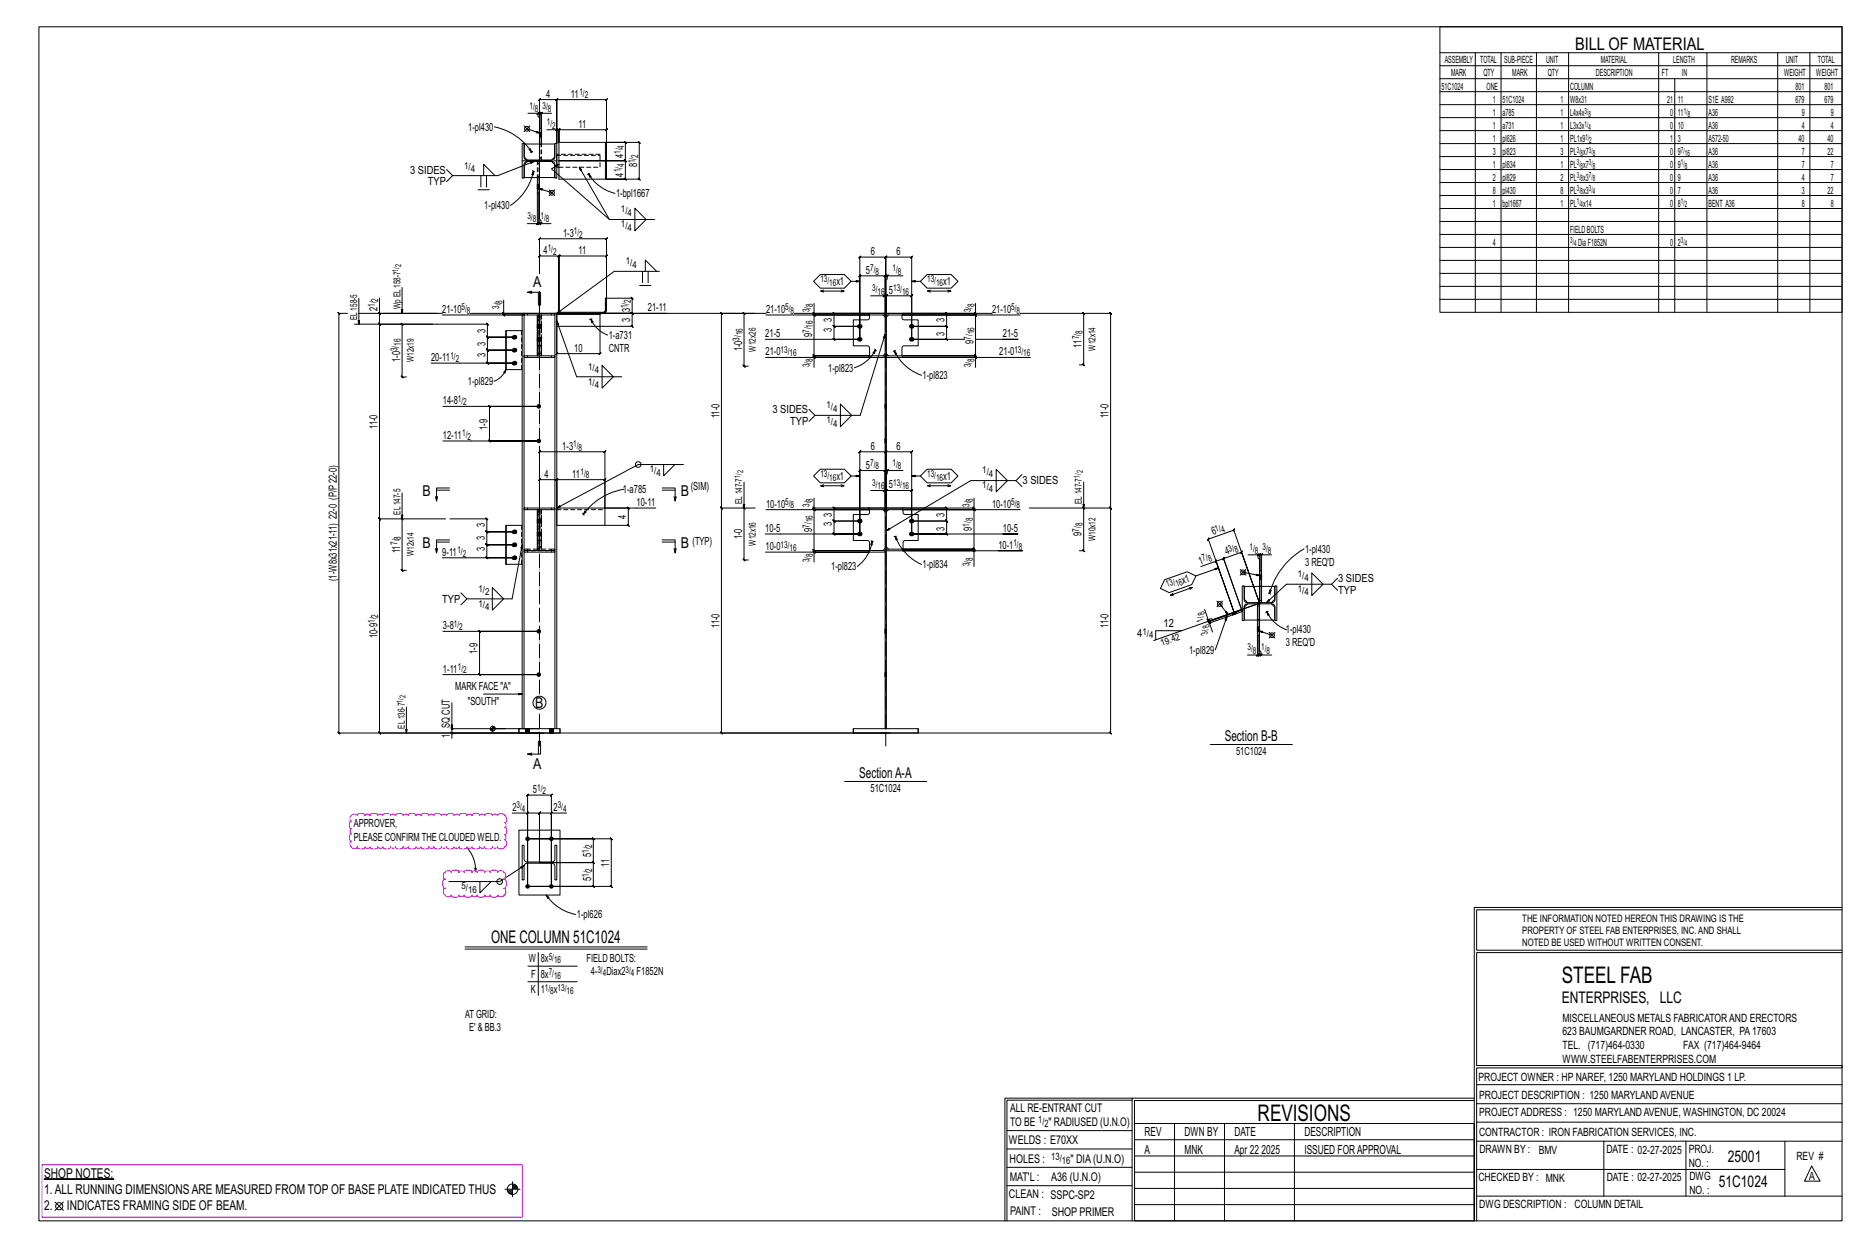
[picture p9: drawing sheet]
<svg xmlns="http://www.w3.org/2000/svg" width="914mm" height="610mm" viewBox="0 0 914 610" stroke-linecap="round" stroke-linejoin="round" font-family="sans-serif">
<g fill="#000" stroke="#000" stroke-width=".49">
<path d="M22 577h34z"/>
<circle cx="421" cy="160" r="1"/>
<circle cx="446" cy="160" r="1"/>
<circle cx="252" cy="178" r="1"/>
<circle cx="252" cy="165" r="1"/>
<circle cx="252" cy="171" r="1"/>
<circle cx="421" cy="166" r="1"/>
<circle cx="446" cy="166" r="1"/>
<circle cx="264" cy="199" r=".9"/>
<circle cx="264" cy="216" r=".9"/>
<circle cx="421" cy="255" r="1"/>
<circle cx="446" cy="255" r="1"/>
<circle cx="252" cy="266" r="1"/>
<circle cx="252" cy="273" r="1"/>
<circle cx="252" cy="260" r="1"/>
<circle cx="421" cy="261" r="1"/>
<circle cx="446" cy="261" r="1"/>
<circle cx="264" cy="309" r=".9"/>
<circle cx="264" cy="330" r=".9"/>
<circle cx="258" cy="410" r=".9"/>
<circle cx="270" cy="410" r=".9"/>
<circle cx="258" cy="434" r=".9"/>
<circle cx="270" cy="434" r=".9"/>
</g>
<g fill="none" stroke="#000" stroke-width=".49">
<path d="M19 13h883v584h-883zM705 13h197v140h-197zM705 26h197M705 32h197M705 39h197M722 26v127M735 26v127M752 26v127M768 26v127M812 26v127M820 39v114M836 26v127"/>
<path d="M870 26v127M886 26v127M258 55h5v2l1 1v49l1 1v1h5M263 56l1-1zM263 55h1v1l1-1h-1v8v-8v1l1-1h-1h1M265 56l1-1zM270 55h-5v8M705 45h197M705 51h197M705 58h197M242 62a29 29 0 0 1 18 12M256 70h1v7l1 1h13l1-1v-7h1v17h-1v-7l-2-1h-13v1v7h-1z"/>
<path d="M257 62l2 2M257 70h14v7l-1 1h-12l-1-1zM258 63l6 2M258 79h12l1 2v6h-14v-6zM259 73h1v1zM259 62l-2 2M260 74v1M261 74h-1M261 79l-17 7h-22l-3-3M264 65h.1M264 67h.1M265 65h.1"/>
<path d="M265 67h.1M265 70v-7h-1v7M268 63h5v7M272 64l1-1zM273 63h1l-1 1 1-1v7v-7l-1 1 1-1h23l-1 1 1-1v7v-21v-1l-1 1h1h-24v-1l-1 1h1v21v-21v-1l-1 1h1h-9l1-1-1 1v30M274 75h-1v7h1M274 79h32h1l-1-1v1v-9h1l-1-1v1h-9h16l-1-1 1 1v18l-1-1 1 1h-16h9h1l-1-1v1v-9h1l-1-1v1zM296 70h1v18h-1zM296 70h-22v18h22M705 64h197M705 70h197M705 77h197"/>
<path d="M222 86l-3 3M234 93h6M235 86v5M237 86v-6l5 6M238 86v5M261 83v1M261 84v2l-1-1zM261 84a26 26 0 0 1-11 17M261 84h1M263 90h.1M263 92h.1M263 95v14h-5"/>
<path d="M264 87v8h-1v-8M264 90h.1M264 92l6 2M264 92h.1M269 93l3 3M272 93l-3 3M274 80l-4 3 28 24M284 82l14 25M288 85l1 1v1zM288 85a21 21 0 0 0 13 10M288 85h.1M289 85h-1"/>
<path d="M705 83h197M705 89h197M705 96h197M263 109v1l1-1zM263 109h1l-1 1 1-1v-14v14l-1 1 1-1h1M264 117l1-1-1 1h33h-1l1-1v1v29v-21l-1 1 1-1h-23l-1 1 1-1v28v-28l-1 1 1-1h-10h1l-1 1v-1v9zM264 110l1-1zM298 107h22M311 102l5 5-5 6zM705 102h197M705 108h197M705 115h197"/>
<path d="M313 140h6M315 133v5M316 133v-6l5 6M317 133v5M323 133h-22l-28 20M398 138l4-4h11l4 4-4 3h-11zM417 138h4M434 135l1-1-1 1zM434 135h-1l1-1-1 1v20M442 135h-8v1v1v10v-2h-8M446 138h5M454 134h12l3 4-3 3h-12l-3-3z"/>
<path d="M705 121h197M705 127h197M705 134h197M170 153h-4h-1l1 1v-1v206l-1-1 1 1h268M174 159h12M176 146v13M176 153h41M185 153l1 1zM186 153v6l-1-1 1 1h53l-1-1 1 1v6l-1-1 1 1h13h-13l-1-1 1 1v6h-1l1 1v-1h13h-13h-1l1 1v-1v7l-1-1 1 1h13h-41M186 146v7h28M196 158l1 1zM197 159v25h-1l1 1v-1h2"/>
<path d="M197 141v12M212 159h-26l-1-1 1 1v95M230 153h145M246 153l1 1zM247 147v6h9M247 153v1h-1l1 1v-1h10h-40M256 153h1v204M256 153v204M257 153h14v1h-14zM260 144l-2-1h7v6M260 142l-2 1M263 154v5"/>
<path d="M263 156h1v13h-1zM264 143v6M264 154v2M264 147v-4v10M271 153h2v204M272 153v204M273 160v13l-1 1 1-1h21l-1 1 1-1v-13M273 157l9 27h22M273 154v6h21M274 153h.1M274 153h22v-1v-6h1v6l-1 1h-22zM274 153h-1v1h21v-1"/>
<path d="M289 156l1 2zM289 156a15 15 0 0 0 8 8M289 156h.1M290 156h-1M294 154v6M296 152h.1M296 146h.1M297 146h12v-1l1 1h-1v7l1 1-1-1h-15h15l1 1-1-1v7v-1l1 1h-1h-15M364 153l1 1zM364 153v26l1 1-1-1h2M370 153h-17l1 1-1-1v96M375 154h50"/>
<path d="M389 153h45M398 153l1 1zM398 148v5h27v1M398 153v1l1 1-1-1h27M403 142h-1M412 142h1l-1 1M413 142h-11l1 1M425 154h-27l1 1-1-1v20l1 1-1-1h27h-27l1 1-1-1v1M425 153h8v1h-8zM426 154l-1 2h-7v13h7l1 1v4M432 154l1 1M433 145h1h-1l1-1v1v10v-10h-1l1-1v1h12l1-1-1 1v21v-40l1-1-1 1h-12v-1l-1 1h1v21v-21v-1l-1 1h1h-13v-1l-1 1h1v40v-31h-1l1-1v1h12l1-1-1 1v20"/>
<path d="M433 153h1v204h-1zM433 144l-1 1zM434 153h8v1h-8zM435 154l-1 1M442 154v2h7v13h-7v1v4M442 154h36h-1l1 1v-1v20h-1l1 1v-1h-36h36h-1l1 1v-1v1M442 154h57M455 142h-1l1 1M464 142h1h-11M465 142l-1 1M477 153l1 1zM478 148v5h-36h44"/>
<path d="M478 153v1h-1l1 1v-1h-36M499 153h45h-1l1 1v-1v96M530 153l1 1zM530 153v25l1 1-3-1M705 140h197M705 146h197M248 162v19M256 162h-8v19h8M257 174h.1M257 175h.1M257 174h14v1h-14zM263 161v4"/>
<path d="M263 167v7M263 169h.1M264 169v5M295 179l5 5-5 6zM375 166h46h-13l1 1-1-1v-6h1l-1-1v1h13h-13h1l-1-1v1v-7l1 1-1-1h55l1 1-1-1v7v-1l1 1h-1h-17h17v-1l1 1h-1v6l1 1-1-1h-17h26M375 175h50h-27v5M398 174l1 1zM425 174h8v1h-8zM425 174v1M428 171h1M429 171l-1 2h-1zM429 171a18 18 0 0 1-11 9"/>
<path d="M429 171v1M433 173l-1 1M433 164l-12 39h-22l-3-3M434 174h8v1h-8zM434 173l1 1M438 172l1 1h-1zM438 172a23 23 0 0 0 13 12M438 172h-1M438 172h.1M477 174l1 1zM478 166h20h-7M504 175h-62h36v5"/>
<path d="M217 199h47h-24l-1-1 1 1v17l-1-1 1 1h24h-47M248 181h.1M248 181l-1 2v-1zM248 181a11 11 0 0 1-6 6M411 198l6 5-6 6zM433 198h.1M433 200h.1M434 198h.1M434 200h.1M399 203l-3 3M433 215h.1M433 217h.1"/>
<path d="M434 215h.1M434 217h.1M214 240h6M220 239h-6v6v-2M305 239a31 31 0 0 0-19 13M324 239h6v6l1-2M324 240h6M325 227v6l5-6M335 227h-23l-39 22M364 236v38v-1l1 1h-1h2M398 233l4-3h11l4 3-4 3h-11zM403 237l-1 1"/>
<path d="M412 237l1 1h-1M413 238h-11h1M417 233h4M426 240h8v2v-21l-1 1 1-1h12v1l1-1h-1v40v-21l1-1-1 1h-12v-1l-1 1h1v10v-10v-1l-1 1h1h-1M433 239l-1 1zM434 230h1l-1 1zM434 230h-1h1l-1 1v-1v20M442 230h-8v2v10v-21l-1 1 1-1h-13l-1 1 1-1v40v-31l-1 1 1-1h12v1l1-1h-1v20M446 233h5M454 230h12l3 3-3 3h-12l-3-3zM455 237l-1 1h1M464 237l1 1h-11"/>
<path d="M465 238h-1M488 230l5 5-5 6zM497 235l3 3M500 232l-3 3h-22l-41 25M530 236v33l1 1-3-1M185 253l1 1zM196 253l1 1zM197 241v38h-1l1 1v-1h2M213 243l1 2M218 254h-32l-1-1 1 1v105l-1-1 1 1h80M220 254h18v-1l1 1h-1v6l1 1-1-1h14h-14l1 1-1-1v7v-1l1 1h-1h14h-14v-1l1 1h-1v6v-1l1 1h-1h14h-36M248 257v19"/>
<path d="M256 257h-8v19h8M257 249h.1M257 249h14h-14zM263 256v4M263 249v5M263 252h1v12h-1zM264 249v3M273 249h23v8h-23zM273 249v-14v-1l-1 1h1h-9l1-1-1 1v14v-28v1l1-1h-1h32v1l1-1h-1v28M273 249v-14h-1l1-1v1h23l1-1-1 1v14M285 251l1 1M286 252h.1"/>
<path d="M286 250h1l-1 2zM296 249h12l-1-1 1 1v8h-1l1 1v-1h-12M296 249h25M330 243v2M353 248l1 1zM364 248l1 1zM370 249h-17v-1l1 1h-1v110v-1l1 1h-1h83M375 249h50M398 248l1 1zM398 244v5h27M398 249l1 1-1-1h27M425 249h8h-8z"/>
<path d="M425 249h-27l1 1-1-1v20l1 1-1-1h27h-27l1 1-1-1v1M426 249l-1 3h-7v12l7 1h1v4M432 249l1 1M434 249h8h-8zM435 249l-1 1M442 249h35h-1l1 1v-1v20l-1-1 1 1h-35h35l-1-1 1 1M442 249h57M442 249l1 3h6v12l-6 1h-1v4M476 248l1 1zM477 244v5h-35M477 249h-1l1 1v-1h-35M504 249h40l-1-1 1 1v110l-1-1 1 1h-113"/>
<path d="M530 248l1 1zM543 248l1 1zM213 268l1 2M214 265h6M220 264h-6v6v-2M256 267l-5 26h-22l-3-3M257 269h.1M257 270h.1M257 269h14v1h-14zM263 262v7M263 264h.1M264 264v5"/>
<path d="M324 264h6v6l1-2M324 265h6M330 268v2M375 261h46h-13l1 1-1-1v-6h1l-1-1v1h13h-13h1l-1-1v1v-6h1l-1-1v1h55v-1l1 1h-1v6v-1l1 1h-1h-17h17v-1l1 1h-1v6l1 1-1-1h-17h52h-7M375 270h50h-27v5M398 270l1 1zM425 269h8v1h-8zM425 269v1M426 265h1M427 265v2l-1-1zM427 265a19 19 0 0 1-7 12M427 265h.1"/>
<path d="M433 268l-1 1M434 268l1 1M434 269h8h-8zM438 262l1 2zM438 262a25 25 0 0 0 13 14M438 262h.1M439 262h-1M476 269l1 1zM489 269h11h-58h35v8M595 275l4-2v1v-1l9 26-9-26v1v-1l9-3-1 1 1-1 9 25-13-36v1v-1l-13 5 1-1-1 1 13 36-9-25-7 2M596 274l-1 1zM596 278l-11 4"/>
<path d="M607 279l3 2M610 279l-3 2M611 271h5v2l1 1v44v1v1h6M616 271h1l-1 1 1-1v8v-8l-1 1 1-1h1M616 271l-1 1zM617 279h1v16h-1zM618 271l-1 1zM622 271h-4v8M638 269a36 36 0 0 0-17 21M229 293l-3 3M241 287l6 6-6 6zM570 284l11-4 4 2-2 4-11 4-4-2z"/>
<path d="M574 290l-1 1M582 287h2l-1 1M584 287l-11 4h1M590 298l1 5h2h1l23-8-52 18M596 294l2 3M597 295l4 6M598 294l-2 3M605 299h.1M608 298l-16 6h-1h1l-1-1M608 287h1v7l1 1h13l1-2v-6h1v17h-1v-8l-1-1-13 1-1 1v7h-1zM608 280l9 2M611 295l-2 2v6h7"/>
<path d="M616 295v16zM617 281h.1M617 283h.1M617 287h-8v6l2 2M618 281h.1M618 283h.1M618 287h6v6l-2 2M620 299l1 2zM620 299a17 17 0 0 0 10 9M620 299h.1M621 299h-1M621 290h.1"/>
<path d="M621 290l1 1M622 289l-1 1zM622 295l2 2v6h-8M642 280l6 6-6 5zM652 286l3 3M655 283l-3 3h-22l-10 9M217 309h47h-29l-1-1 1 1v21h-1l1 1v-1h29h-47M433 308h.1M433 310h.1M434 308h.1M434 310h.1M578 309h-12v4"/>
<path d="M591 303h1zM591 305h2zM600 301l8-3v1l-8 3zM600 301l-8 3h-1h1v1M600 302l-8 3 2 4M601 302l-6 16M603 300h.1M603 301h.1M605 300h.1M616 307h.1M616 309h.1M616 311v9h-5"/>
<path d="M616 309l7 2M621 309l3 3M624 309l-3 3M237 340h19M433 329h.1M433 331h.1M434 329h.1M434 331h.1M615 321l1-1zM616 320v1l1-1h-1v-9v9v1l1-1h-1h1M617 320h1l-1 1zM199 346v13"/>
<path d="M221 358l1 1zM221 344v13M240 357h8M240 357h1M241 358h.1M241 355v3M241 356h1M241 355h1M254 359h.1M254 357h.1M254 357h20v2h-20zM257 357h.1"/>
<path d="M257 359h.1M259 357h.1M259 359h.1M264 359h-43v2M264 357h-43v-1l1 1h-1v2M269 357h.1M269 359h.1M271 357h.1M271 359h.1M418 357h31v2h-31zM418 357v2M260 368l-2 1"/>
<path d="M264 363v6M265 363v6h-7h2M592 364h41M251 398h7v36v-45v1l1-1h-1h12l-1 1 1-1v45v-36h7M258 398h6l1-1-1 1v24v-24l1-1-1 1h6M259 397l-1 1zM270 398v-1l-1 1zM413 382h41M229 415a16 16 0 0 1 4 12M254 406h20v32h-20zM256 414h1v7l1 1h13l1-2v-6h1v16h-1v-7l-2-1h-13v2v6h-1zM258 410h41l1 1-1-1v24v-1l1 1h-1h-41h32h1l-1-1v1v-12l1 1-1-1h-26h26l1 1-1-1v-12l1 1-1-1z"/>
<path d="M232 425h1v2zM235 431v6l5-6M257 424l-12 7h-25M267 438l2 1-1 1zM267 438a23 23 0 0 0 15 9M722 444v153M722 444h180M902 445h-179v20h179M228 463h89M228 464h89M258 473h25M263 466v21"/>
<path d="M902 466h-179v55h179v1h-179v75M258 480h25M554 537h-62v60M554 538h-61v59M722 537h-168v60M722 538h-167v13M723 540h179M723 531h179M493 553h61M555 550h167v47h-167zM555 558h167M575 550v47"/>
<path d="M599 550v47M634 550v47M723 558h179M723 549h179M785 558v27M825 558v27M874 558v27M251 578v8M251 580h1M493 562h61M493 571h61M555 573h167"/>
<path d="M555 566h167M723 572h151M887 570l4 8h-8zM27 588l4 4M31 588l-4 4M247 582h8M248 582h3M248 583h3M249 583h2M249 584h2M251 581h2M251 580h2"/>
<path d="M493 580h61M555 589h167M555 581h167M723 585h179"/>
<circle cx="258" cy="63" r="1.2"/>
<circle cx="270" cy="94" r="1.2"/>
<circle cx="312" cy="227" r="1.4"/>
<circle cx="597" cy="295" r="1.2"/>
<circle cx="608" cy="280" r="1.2"/>
<circle cx="623" cy="311" r="1.2"/>
<circle cx="241" cy="357" r="1.2"/>
<circle cx="264" cy="344" r="3"/>
<circle cx="245" cy="431" r="1.4"/>
<circle cx="29" cy="590" r="1.8"/>
<circle cx="251" cy="582" r="2.6"/>
</g>
<path d="M172 399l2-1 1 1a2.1 2.1 0 0 1 4 0 1.4 1.4 0 0 1 2 0 2.1 2.1 0 0 1 4 0 1.4 1.4 0 0 1 2 0 2.1 2.1 0 0 1 4 0 1.5 1.5 0 0 1 3 0 2.1 2.1 0 0 1 3 0 1.5 1.5 0 0 1 3 0 2.1 2.1 0 0 1 4 0 1.4 1.4 0 0 1 2 0 2.1 2.1 0 0 1 4 0 1.4 1.4 0 0 1 2 0 2.1 2.1 0 0 1 4 0 1.5 1.5 0 0 1 3 0 2.1 2.1 0 0 1 3 0 1.5 1.5 0 0 1 3 0 2.1 2.1 0 0 1 4 0 1.4 1.4 0 0 1 2 0 2.1 2.1 0 0 1 4 0 1.4 1.4 0 0 1 2 0 2.1 2.1 0 0 1 4 0 1.5 1.5 0 0 1 3 0 2.2 2.2 0 0 1 3 0l1 2v1h-1l1 2-1 1h1v2v1h-1l1 1-1 2a2.4 2.4 0 0 1 0 4h-2h-1v-1l-2 1-1-1v1h-2h-1l-1-1-1 1-1-1v1h-2h-2v-1l-1 1-1-1-1 1h-1h-2v-1l-1 1-2-1v1h-2h-1v-1l-2 1-1-1v1h-2h-1l-1-1-1 1-1-1v1h-2h-2v-1l-1 1-1-1-1 1h-1h-2v-1l-1 1-2-1v1h-1h-2v-1l-2 1-1-1v1h-2h-1l-1-1-1 1-1-1v1h-2h-2v-1l-1 1-1-1-1 1h-1h-2a2.1 2.1 0 0 1-3-1 2.1 2.1 0 0 1 0-2 2.1 2.1 0 0 1 0-4 1.5 1.5 0 0 1 0-3 2.1 2.1 0 0 1 0-3 2 2 0 0 1 0-3zM217 427a2.1 2.1 0 0 1 4 0 2.1 2.1 0 0 1 4 0 1.4 1.4 0 0 1 2 0 2.1 2.1 0 0 1 4 0 1.5 1.5 0 0 1 3 0 2.1 2.1 0 0 1 3 0 1.5 1.5 0 0 1 3 0 2.1 2.1 0 0 1 4 0 2.2 2.2 0 0 1 3 0 2.2 2.2 0 0 1 0 3 2.5 2.5 0 0 1 0 5 2.2 2.2 0 0 1 0 3 2.2 2.2 0 0 1-3 0 2.1 2.1 0 0 1-4 0 1.5 1.5 0 0 1-3 0 2.1 2.1 0 0 1-3 0 1.5 1.5 0 0 1-3 0 2.1 2.1 0 0 1-4 0 1.4 1.4 0 0 1-2 0 2.1 2.1 0 0 1-4 0 2.2 2.2 0 0 1-3 0 2.2 2.2 0 0 1 0-3 2.5 2.5 0 0 1 0-5l-1-1zM21 570h235v26h-235z" fill="none" stroke="#f0f" stroke-width=".5"/>
<g fill="none" stroke="#000" stroke-width=".49" stroke-dasharray="2 1.4">
<path d="M263 79v1M264 66h1l-1-1M264 67h.1M264 67h1M264 71h1v6h-1zM264 70v1M264 77v1M265 65h-1M265 71v-1M265 78v-1M265 65h.1M265 66l-1-1"/>
<path d="M265 66h-1M265 67h-1M265 67h.1M273 76h21M294 75h-20M263 91h1M263 90h.1M263 92h1M263 92h.1M263 80h1v7h-1zM263 87h.1M264 80v-1"/>
<path d="M264 87h.1M264 90h-1M264 90h.1M264 92l-1-1 1 1M274 82h20v-7M257 154h.1M257 154v-1M257 153h.1M258 154v-1M263 159h1M263 160h1zM263 160h1"/>
<path d="M263 159v2M263 156h.1M264 155v19M264 154v1h-1M264 156h.1M264 160h-1M264 159h1M264 160h1zM264 160h1M264 154v20M264 154v1M264 155h1v-1"/>
<path d="M265 154v2M265 160h-1M270 153v1M271 153v1M271 153h.1M273 153h.1M274 153h.1M294 153v1M296 153v-1v-6M297 146v6l-1 1M433 154v-1M434 153v1"/>
<path d="M442 154v-1M252 166a.9 .9 0 0 1-1-1 .9 .9 0 0 1 1-1M252 172a.9 .9 0 0 1-1-1 .9 .9 0 0 1 1-1M252 179a.9 .9 0 0 1-1-1 .9 .9 0 0 1 1-1M252 164a.9 .9 0 0 1 1 1 .9 .9 0 0 1-1 1M252 170a.9 .9 0 0 1 1 1 .9 .9 0 0 1-1 1M252 177a.9 .9 0 0 1 1 1 .9 .9 0 0 1-1 1M255 162v19M257 175h.1M257 175v-1M257 174h.1M258 175v-1"/>
<path d="M263 165h1M263 166h1zM263 166h1M263 165v2M264 173h-1M264 169h.1M264 167h-1M264 166h-1M264 165h1M264 166h1zM264 166h1M264 169h1"/>
<path d="M265 169v-13h-1M265 169v5M265 174v-1h-1M265 173v-18M265 167h-1M265 166h-1M270 174v1M271 174v1M433 175v-1M434 174v1M442 175v-1M433 198l1 1z"/>
<path d="M433 198h1M433 198h.1M433 200h.1M433 199l1 1M433 199h1M433 200h1M434 198h-1M434 198h.1M434 199h.1M433 215l1 1zM433 215h1M433 215h.1"/>
<path d="M433 217h.1M433 216l1 1M433 216h1M433 217h1M434 215h-1M434 215h.1M434 216h.1M252 259a.9 .9 0 0 1 1 1 .9 .9 0 0 1-1 1M255 257v19M257 249h.1M258 249h.1M263 254h1"/>
<path d="M263 255h1zM263 255h1M263 254v2M263 252h.1M264 250v19M264 249v1h-1M264 252h.1M264 256h-1M264 255h-1M264 254h1M264 255h1zM264 255h1"/>
<path d="M264 249v20M264 249v1M264 250h1v-1M265 249v3M265 256h-1M265 255h-1M270 249h.1M271 249h.1M273 249h23M442 249h.1M252 261a.9 .9 0 0 1-1-1 .9 .9 0 0 1 1-1M252 267a.9 .9 0 0 1-1 0 .9 .9 0 0 1 1-1"/>
<path d="M252 274a.9 .9 0 0 1-1-1 .9 .9 0 0 1 1-1M252 266a.9 .9 0 0 1 1 1 .9 .9 0 0 1-1 0M252 272a.9 .9 0 0 1 1 1 .9 .9 0 0 1-1 1M257 269h.1M257 270v-1M257 269h14M258 269h-1M258 270v-1M263 260h1M263 261l1 1zM263 261h1M263 260v2"/>
<path d="M263 269h-5M264 268h-1M264 269h-1M264 264h.1M264 262h-1M264 260h1M264 261l1 1zM264 261h1M264 264h1M265 264v-12h-1M265 264v5M265 269v-1h-1"/>
<path d="M265 268v-18M265 262h-1M270 269h-6M270 269v1M271 269h.1M271 269h-1M271 269v1M442 269h.1M603 300v1M604 300l-1 1M604 300v1M604 300h1"/>
<path d="M605 300h.1M605 299v1M605 299h.1M616 296h.1M617 282l1 1-1-1M617 283h.1M617 283h1M618 281h-1M618 287h-1M618 294h-1M618 281h.1M618 282l-1-1"/>
<path d="M618 282h-1M618 283h-1M618 283h.1M433 309h1zM433 309h1M433 308h1M433 308h.1M433 310h.1M433 309l1 1M433 310h1M434 308h-1M434 308h.1"/>
<path d="M434 309h.1M603 300h.1M604 301v-1v1M605 300v-1M616 307h.1M616 308h.1M616 308v1M616 309h.1M616 303h.1M433 330h1zM433 330h1M433 329h1"/>
<path d="M433 329h.1M433 331h.1M433 331h1M433 330l1 1M434 329h-1M434 329h.1M434 330h.1M254 359v-2M257 357v2M257 357h.1M258 357l-1 2M258 357l1 2z"/>
<path d="M258 357v2M258 359h.1M259 357v2M259 357h.1M259 359h.1M259 359v-2M269 357v2M269 357h.1M270 357l-1 2M270 357v2zM270 359h.1M270 357v2"/>
<path d="M271 357v2M271 357h.1M271 359h.1M271 359v-2M274 357v2M449 359v-2"/>
</g>
<path d="M264 339v-192M264 365v-17M434 365v-218" fill="none" stroke="#000" stroke-width=".49" stroke-dasharray="6.8 1 0 1"/>
<path d="M256 79h18" fill="none" stroke="#000" stroke-width=".49" stroke-dasharray="5.8 1 1 1"/>
<g font-size="11.2">
<text x="764" y="481">STEEL FAB</text>
<text x="616" y="548">REVISIONS</text>
</g>
<g font-size="8.6">
<text x="771" y="24">BILL OF MATERIAL</text>
<text x="240" y="461">ONE COLUMN 51C1024</text>
</g>
<g font-size="7.9">
<text x="765" y="491">ENTERPRISES, LLC</text>
<text x="846" y="569">25001</text>
<text x="841" y="581">51C1024</text>
</g>
<g font-size="7.3">
<text x="261" y="141">A</text>
<text x="207" y="243">B</text>
<text x="333" y="243">B</text>
<text x="207" y="268">B</text>
<text x="333" y="268">B</text>
<text x="262" y="346">B</text>
<text x="600" y="362">Section B-B</text>
<text x="261" y="376">A</text>
<text x="421" y="381">SectionA-A</text>
</g>
<g font-size="6.6">
<text x="22" y="576">SHOP NOTES:</text>
<text x="22" y="584">1.ALL RUNNING DIMENSIONSARE MEASURED FROM TOP OF BASE PLATE INDICATED THUS</text>
<text x="22" y="592">2.</text>
<text x="33" y="592">INDICATES FRAMING SIDE OF BEAM.</text>
</g>
<g font-size="6.1">
<text x="560" y="556">REV</text>
<text x="580" y="556">DWN BY</text>
<text x="604" y="556">DATE</text>
<text x="639" y="556">DESCRIPTION</text>
<text x="560" y="564">A</text>
<text x="580" y="564">MNK</text>
<text x="604" y="564">Apr 22</text>
<text x="618" y="564">2025</text>
<text x="639" y="564">ISSUED FORAPPROVAL</text>
</g>
<g font-size="5.9">
<text x="494" y="560">WELDS : E70XX</text>
<text x="494" y="569">HOLES :</text>
<text x="524" y="569">&quot; DIA(U.N.O)</text>
<text x="494" y="578">MAT'L :</text>
<text x="515" y="578">A36 (U.N.O)</text>
<text x="494" y="586">CLEAN : SSPC-SP2</text>
<text x="495" y="595">PAINT :</text>
<text x="515" y="595">SHOP PRIMER</text>
</g>
<g font-size="5.8">
<text x="494" y="544">ALL RE-ENTRANT CUT</text>
<text x="494" y="551">TO BE</text>
<text x="513" y="551">&quot; RADIUSED (U.N.O)</text>
</g>
<g font-size="5.6">
<text x="765" y="500">MISCELLANEOUS METALS FABRICATORAND ERECTORS</text>
<text x="765" y="507">623 BAUMGARDNER ROAD, LANCASTER, PA17603</text>
<text x="765" y="513">TEL. (717)464-0330</text>
<text x="824" y="513">FAX (717)464-9464</text>
<text x="765" y="520">WWW.STEELFABENTERPRISES.COM</text>
<text x="724" y="529">PROJECT OWNER : HP NAREF, 1250 MARYLAND HOLDINGS 1 LP.</text>
<text x="724" y="538">PROJECT DESCRIPTION : 1250 MARYLANDAVENUE</text>
<text x="724" y="546">PROJECTADDRESS : 1250 MARYLANDAVENUE, WASHINGTON, DC 20024</text>
<text x="724" y="556">CONTRACTOR : IRON FABRICATION SERVICES, INC.</text>
<text x="724" y="564">DRAWN BY :</text>
<text x="753" y="564">BMV</text>
<text x="786" y="564">DATE : 02-27-2025</text>
<text x="827" y="564">PROJ.</text>
<text x="879" y="568">REV #</text>
<text x="827" y="571">NO. :</text>
<text x="724" y="578">CHECKED BY : MNK</text>
<text x="787" y="578">DATE : 02-27-2025</text>
<text x="827" y="578">DWG</text>
<text x="886" y="578">A</text>
<text x="827" y="584">NO. :</text>
<text x="724" y="591">DWG DESCRIPTION : COLUMN DETAIL</text>
</g>
<g font-size="5.5">
<text x="267" y="48">4</text>
<text x="280" y="48">11</text>
<text x="229" y="64">1-pl430</text>
<text x="283" y="62">11</text>
<text x="305" y="77" transform="rotate(-90 305 77)">4</text>
<text x="312" y="82" transform="rotate(-90 312 82)">8</text>
<text x="201" y="85">3 SIDES</text>
<text x="305" y="86" transform="rotate(-90 305 86)">4</text>
<text x="209" y="90">TYP</text>
<text x="302" y="97">1-bpl1667</text>
<text x="237" y="102">1-pl430</text>
<text x="276" y="116">1-3</text>
<text x="266" y="124">4</text>
<text x="283" y="124">11</text>
<text x="426" y="125">6</text>
<text x="439" y="125">6</text>
<text x="424" y="134">5</text>
<text x="409" y="139">x1</text>
<text x="435" y="144">5</text>
<text x="462" y="139">x1</text>
<text x="185" y="152" transform="rotate(-90 185 152)">2</text>
<text x="217" y="153">21-10</text>
<text x="308" y="153" transform="rotate(-90 308 153)">3</text>
<text x="317" y="152">21-11</text>
<text x="375" y="153">21-10</text>
<text x="486" y="153">21-10</text>
<text x="308" y="158" transform="rotate(-90 308 158)">3</text>
<text x="407" y="158" transform="rotate(-90 407 158)">3</text>
<text x="462" y="158" transform="rotate(-90 462 158)">3</text>
<text x="238" y="163" transform="rotate(-90 238 163)">3</text>
<text x="298" y="166">1-a731</text>
<text x="375" y="165">21-5</text>
<text x="397" y="165" transform="rotate(-90 397 165)">9</text>
<text x="407" y="162" transform="rotate(-90 407 162)">3</text>
<text x="462" y="164" transform="rotate(-90 462 164)">3</text>
<text x="491" y="165">21-5</text>
<text x="238" y="169" transform="rotate(-90 238 169)">3</text>
<text x="281" y="172">10</text>
<text x="298" y="172">CNTR</text>
<text x="363" y="172" transform="rotate(-90 363 172)">1-0</text>
<text x="375" y="174">21-0</text>
<text x="477" y="168" transform="rotate(-90 477 168)">9</text>
<text x="489" y="174">21-0</text>
<text x="529" y="170" transform="rotate(-90 529 170)">11</text>
<text x="196" y="177" transform="rotate(-90 196 177)">1-0</text>
<text x="211" y="177">20-11</text>
<text x="238" y="175" transform="rotate(-90 238 175)">3</text>
<text x="405" y="182">1-pl823</text>
<text x="452" y="186">1-pl823</text>
<text x="229" y="188">1-pl829</text>
<text x="217" y="198">14-8</text>
<text x="378" y="202">3 SIDES</text>
<text x="185" y="210" transform="rotate(-90 185 210)">11-0</text>
<text x="352" y="205" transform="rotate(-90 352 205)">11-0</text>
<text x="387" y="208">TYP</text>
<text x="543" y="205" transform="rotate(-90 543 205)">11-0</text>
<text x="217" y="215">12-11</text>
<text x="239" y="210" transform="rotate(-90 239 210)">1-9</text>
<text x="275" y="220">1-3</text>
<text x="426" y="220">6</text>
<text x="439" y="220">6</text>
<text x="267" y="234">4</text>
<text x="280" y="234">11</text>
<text x="424" y="229">5</text>
<text x="338" y="240">(SIM)</text>
<text x="409" y="235">x1</text>
<text x="435" y="239">5</text>
<text x="462" y="235">x1</text>
<text x="501" y="237">3 SIDES</text>
<text x="305" y="241">1-a785</text>
<text x="312" y="248">10-11</text>
<text x="375" y="248">10-10</text>
<text x="486" y="248">10-10</text>
<text x="307" y="254" transform="rotate(-90 307 254)">4</text>
<text x="407" y="258" transform="rotate(-90 407 258)">3</text>
<text x="407" y="253" transform="rotate(-90 407 253)">3</text>
<text x="462" y="253" transform="rotate(-90 462 253)">3</text>
<text x="237" y="258" transform="rotate(-90 237 258)">3</text>
<text x="363" y="264" transform="rotate(-90 363 264)">1-0</text>
<text x="375" y="260">10-5</text>
<text x="397" y="260" transform="rotate(-90 397 260)">9</text>
<text x="462" y="260" transform="rotate(-90 462 260)">3</text>
<text x="476" y="260" transform="rotate(-90 476 260)">9</text>
<text x="491" y="260">10-5</text>
<text x="529" y="262" transform="rotate(-90 529 262)">9</text>
<text x="594" y="262" transform="rotate(-19 594 262)">6</text>
<text x="237" y="270" transform="rotate(-90 237 270)">3</text>
<text x="237" y="264" transform="rotate(-90 237 264)">3</text>
<text x="339" y="266">(TYP)</text>
<text x="375" y="269">10-0</text>
<text x="489" y="268">10-1</text>
<text x="196" y="271" transform="rotate(-90 196 271)">11</text>
<text x="216" y="272">9-11</text>
<text x="600" y="272" transform="rotate(-19 600 272)">4</text>
<text x="639" y="270">1-pl430</text>
<text x="407" y="279">1-pl823</text>
<text x="452" y="278">1-pl834</text>
<text x="588" y="276" transform="rotate(-19 588 276)">1</text>
<text x="639" y="277">3 REQ'D</text>
<text x="165" y="284" transform="rotate(-90 165 284)">(1-W8x31x21-11) 22-0 (P/P22-0)</text>
<text x="579" y="286" transform="rotate(-19 579 286)">x1</text>
<text x="655" y="285">3 SIDES</text>
<text x="655" y="290">TYP</text>
<text x="216" y="295">TYP</text>
<text x="217" y="308">3-8</text>
<text x="352" y="307" transform="rotate(-90 352 307)">11-0</text>
<text x="543" y="307" transform="rotate(-90 543 307)">11-0</text>
<text x="557" y="312">4</text>
<text x="570" y="307">12</text>
<text x="629" y="310">1-pl430</text>
<text x="185" y="312" transform="rotate(-90 185 312)">10-9</text>
<text x="629" y="316">3 REQ'D</text>
<text x="234" y="320" transform="rotate(-90 234 320)">1-9</text>
<text x="582" y="320">1-pl829</text>
<text x="217" y="329">1-11</text>
<text x="223" y="338">MARK FACE &quot;A&quot;</text>
<text x="229" y="345">&quot;SOUTH&quot;</text>
<text x="220" y="356" transform="rotate(-90 220 356)">SQ CUT</text>
<text x="220" y="361" transform="rotate(-90 220 361)">1</text>
<text x="605" y="369">51C1024</text>
<text x="261" y="388">5</text>
<text x="426" y="387">51C1024</text>
<text x="251" y="397">2</text>
<text x="271" y="397">2</text>
<text x="173" y="405">APPROVER,</text>
<text x="173" y="411">PLEASE CONFIRMTHE CLOUDED WELD.</text>
<text x="289" y="419" transform="rotate(-90 289 419)">5</text>
<text x="298" y="424" transform="rotate(-90 298 424)">11</text>
<text x="289" y="431" transform="rotate(-90 289 431)">5</text>
<text x="282" y="449">1-pl626</text>
<text x="259" y="471">W</text>
<text x="265" y="471">8x</text>
<text x="287" y="471">FIELD BOLTS:</text>
<text x="260" y="478">F</text>
<text x="265" y="478">8x</text>
<text x="289" y="477">4-</text>
<text x="297" y="477">Diax2</text>
<text x="312" y="477">F1852N</text>
<text x="260" y="486">K</text>
<text x="265" y="486">1</text>
<text x="271" y="486">x</text>
<text x="228" y="498">AT GRID:</text>
<text x="230" y="505">E' &amp; BB.3</text>
</g>
<g font-size="5">
<text x="745" y="451">THE INFORMATION NOTED HEREON THIS DRAWING IS THE</text>
<text x="745" y="457">PROPERTY OF STEEL FAB ENTERPRISES, INC.AND SHALL</text>
<text x="745" y="463">NOTED BE USED WITHOUT WRITTEN CONSENT.</text>
<text x="508" y="550">1/</text>
<text x="511" y="551">2</text>
<text x="515" y="568">13/</text>
<text x="520" y="570">16</text>
</g>
<g font-size="4.9">
<text x="707" y="31">ASSEMBLY</text>
<text x="725" y="31">TOTAL</text>
<text x="736" y="31">SUB-PIECE</text>
<text x="757" y="31">UNIT</text>
<text x="784" y="31">MATERIAL</text>
<text x="819" y="31">LENGTH</text>
<text x="847" y="31">REMARKS</text>
<text x="874" y="31">UNIT</text>
<text x="890" y="31">TOTAL</text>
<text x="710" y="37">MARK</text>
<text x="726" y="37">QTY</text>
<text x="740" y="37">MARK</text>
<text x="758" y="37">QTY</text>
<text x="781" y="37">DESCRIPTION</text>
<text x="814" y="37">FT</text>
<text x="823" y="37">IN</text>
<text x="873" y="37">WEIGHT</text>
<text x="889" y="37">WEIGHT</text>
<text x="706" y="44">51C1024</text>
<text x="728" y="44">ONE</text>
<text x="769" y="44">COLUMN</text>
<text x="879" y="44">801</text>
<text x="893" y="44">801</text>
<text x="731" y="50">1</text>
<text x="736" y="50">51C1024</text>
<text x="764" y="50">1</text>
<text x="769" y="50">W8x31</text>
<text x="816" y="50">21</text>
<text x="821" y="50">11</text>
<text x="836" y="50">S1E A992</text>
<text x="879" y="50">679</text>
<text x="893" y="50">679</text>
<text x="731" y="57">1</text>
<text x="736" y="57">a785</text>
<text x="764" y="57">1</text>
<text x="769" y="57">L4x4x</text>
<text x="818" y="57">0</text>
<text x="821" y="57">11</text>
<text x="836" y="57">A36</text>
<text x="882" y="57">9</text>
<text x="896" y="57">9</text>
<text x="731" y="63">1</text>
<text x="736" y="63">a731</text>
<text x="764" y="63">1</text>
<text x="769" y="63">L3x3x</text>
<text x="818" y="63">0</text>
<text x="821" y="63">10</text>
<text x="836" y="63">A36</text>
<text x="882" y="63">4</text>
<text x="896" y="63">4</text>
<text x="731" y="69">1</text>
<text x="736" y="69">pl626</text>
<text x="764" y="69">1</text>
<text x="769" y="69">PL1x9</text>
<text x="818" y="69">1</text>
<text x="821" y="69">3</text>
<text x="836" y="69">A572-50</text>
<text x="880" y="69">40</text>
<text x="895" y="69">40</text>
<text x="731" y="76">3</text>
<text x="736" y="76">pl823</text>
<text x="764" y="76">3</text>
<text x="769" y="76">PL x7</text>
<text x="818" y="76">0</text>
<text x="821" y="76">9</text>
<text x="836" y="76">A36</text>
<text x="882" y="76">7</text>
<text x="895" y="76">22</text>
<text x="731" y="82">1</text>
<text x="736" y="82">pl834</text>
<text x="764" y="82">1</text>
<text x="769" y="82">PL x7</text>
<text x="818" y="82">0</text>
<text x="821" y="82">9</text>
<text x="836" y="82">A36</text>
<text x="882" y="82">7</text>
<text x="896" y="82">7</text>
<text x="731" y="88">2</text>
<text x="736" y="88">pl829</text>
<text x="764" y="88">2</text>
<text x="769" y="88">PL x3</text>
<text x="818" y="88">0</text>
<text x="821" y="88">9</text>
<text x="836" y="88">A36</text>
<text x="882" y="88">4</text>
<text x="896" y="88">7</text>
<text x="731" y="95">8</text>
<text x="736" y="95">pl430</text>
<text x="764" y="95">8</text>
<text x="769" y="95">PL x3</text>
<text x="818" y="95">0</text>
<text x="821" y="95">7</text>
<text x="836" y="95">A36</text>
<text x="882" y="95">3</text>
<text x="895" y="95">22</text>
<text x="731" y="101">1</text>
<text x="736" y="101">bpl1667</text>
<text x="764" y="101">1</text>
<text x="769" y="101">PL x14</text>
<text x="818" y="101">0</text>
<text x="821" y="101">8</text>
<text x="836" y="101">BENT A36</text>
<text x="882" y="101">8</text>
<text x="896" y="101">8</text>
<text x="769" y="114">FIELDBOLTS</text>
<text x="731" y="120">4</text>
<text x="772" y="120">DiaF1852N</text>
<text x="818" y="120">0</text>
<text x="821" y="120">2</text>
</g>
<g font-size="4.7">
<text x="284" y="47">1/</text>
<text x="259" y="53">1/</text>
<text x="266" y="53">3/</text>
<text x="286" y="48">2</text>
<text x="262" y="55">8</text>
<text x="268" y="55">8</text>
<text x="268" y="61">1/</text>
<text x="270" y="63">2</text>
<text x="304" y="75" transform="rotate(-90 304 75)">1/</text>
<text x="306" y="73" transform="rotate(-90 306 73)">4</text>
<text x="312" y="77" transform="rotate(-90 312 77)">2</text>
<text x="227" y="82">1/</text>
<text x="306" y="82" transform="rotate(-90 306 82)">4</text>
<text x="311" y="80" transform="rotate(-90 311 80)">1/</text>
<text x="230" y="84">4</text>
<text x="304" y="84" transform="rotate(-90 304 84)">1/</text>
<text x="258" y="107">3/</text>
<text x="265" y="107">1/</text>
<text x="304" y="104">1/</text>
<text x="307" y="106">4</text>
<text x="261" y="109">8</text>
<text x="267" y="109">8</text>
<text x="304" y="111">1/</text>
<text x="307" y="113">4</text>
<text x="281" y="115">1/</text>
<text x="284" y="116">2</text>
<text x="268" y="123">1/</text>
<text x="271" y="125">2</text>
<text x="306" y="129">1/</text>
<text x="310" y="131">4</text>
<text x="426" y="133">7/</text>
<text x="429" y="134">8</text>
<text x="437" y="133">1/</text>
<text x="440" y="134">8</text>
<text x="402" y="138">13/</text>
<text x="406" y="140">16</text>
<text x="427" y="142">3/</text>
<text x="437" y="142">13/</text>
<text x="454" y="138">13/</text>
<text x="458" y="140">16</text>
<text x="185" y="148" transform="rotate(-90 185 148)">2</text>
<text x="246" y="149" transform="rotate(-90 246 149)">8</text>
<text x="309" y="148" transform="rotate(-90 309 148)">2</text>
<text x="430" y="144">16</text>
<text x="442" y="144">16</text>
<text x="184" y="150" transform="rotate(-90 184 150)">1/</text>
<text x="196" y="151" transform="rotate(-90 196 151)">Wp EL158-7</text>
<text x="226" y="152">5/</text>
<text x="229" y="154">8</text>
<text x="244" y="151" transform="rotate(-90 244 151)">3/</text>
<text x="307" y="151" transform="rotate(-90 307 151)">1/</text>
<text x="384" y="152">5/</text>
<text x="387" y="154">8</text>
<text x="396" y="153" transform="rotate(-90 396 153)">3/</text>
<text x="398" y="150" transform="rotate(-90 398 150)">8</text>
<text x="475" y="153" transform="rotate(-90 475 153)">3/</text>
<text x="477" y="150" transform="rotate(-90 477 150)">8</text>
<text x="495" y="152">5/</text>
<text x="498" y="154">8</text>
<text x="175" y="156" transform="rotate(-90 175 156)">EL158-5</text>
<text x="398" y="160" transform="rotate(-90 398 160)">16</text>
<text x="362" y="167" transform="rotate(-90 362 167)">3/</text>
<text x="364" y="164" transform="rotate(-90 364 164)">16</text>
<text x="396" y="163" transform="rotate(-90 396 163)">7/</text>
<text x="475" y="166" transform="rotate(-90 475 166)">7/</text>
<text x="477" y="164" transform="rotate(-90 477 164)">16</text>
<text x="528" y="166" transform="rotate(-90 528 166)">7/</text>
<text x="530" y="163" transform="rotate(-90 530 163)">8</text>
<text x="195" y="172" transform="rotate(-90 195 172)">3/</text>
<text x="196" y="169" transform="rotate(-90 196 169)">16</text>
<text x="370" y="172" transform="rotate(-90 370 172)">W12x26</text>
<text x="382" y="173">13/</text>
<text x="497" y="173">13/</text>
<text x="536" y="172" transform="rotate(-90 536 172)">W12x14</text>
<text x="203" y="177" transform="rotate(-90 203 177)">W12x19</text>
<text x="220" y="175">1/</text>
<text x="223" y="177">2</text>
<text x="386" y="174">16</text>
<text x="396" y="180" transform="rotate(-90 396 180)">3/</text>
<text x="398" y="177" transform="rotate(-90 398 177)">8</text>
<text x="475" y="180" transform="rotate(-90 475 180)">3/</text>
<text x="477" y="177" transform="rotate(-90 477 177)">8</text>
<text x="501" y="174">16</text>
<text x="288" y="181">1/</text>
<text x="291" y="183">4</text>
<text x="288" y="188">1/</text>
<text x="291" y="190">4</text>
<text x="224" y="197">1/</text>
<text x="227" y="198">2</text>
<text x="405" y="200">1/</text>
<text x="408" y="201">4</text>
<text x="405" y="207">1/</text>
<text x="408" y="209">4</text>
<text x="226" y="214">1/</text>
<text x="229" y="215">2</text>
<text x="281" y="219">1/</text>
<text x="283" y="220">8</text>
<text x="426" y="228">7/</text>
<text x="437" y="228">1/</text>
<text x="284" y="232">1/</text>
<text x="318" y="231">1/</text>
<text x="321" y="233">4</text>
<text x="402" y="233">13/</text>
<text x="429" y="230">8</text>
<text x="440" y="230">8</text>
<text x="454" y="233">13/</text>
<text x="481" y="232">1/</text>
<text x="484" y="233">4</text>
<text x="287" y="234">8</text>
<text x="406" y="235">16</text>
<text x="427" y="238">3/</text>
<text x="430" y="239">16</text>
<text x="437" y="238">13/</text>
<text x="442" y="239">16</text>
<text x="458" y="235">16</text>
<text x="481" y="239">1/</text>
<text x="398" y="245" transform="rotate(-90 398 245)">8</text>
<text x="476" y="245" transform="rotate(-90 476 245)">8</text>
<text x="484" y="241">4</text>
<text x="196" y="252" transform="rotate(-90 196 252)">EL147-5</text>
<text x="363" y="246" transform="rotate(-90 363 246)">EL147-7</text>
<text x="384" y="247">5/</text>
<text x="387" y="249">8</text>
<text x="396" y="248" transform="rotate(-90 396 248)">3/</text>
<text x="475" y="248" transform="rotate(-90 475 248)">3/</text>
<text x="495" y="247">5/</text>
<text x="498" y="249">8</text>
<text x="530" y="246" transform="rotate(-90 530 246)">EL147-7</text>
<text x="398" y="256" transform="rotate(-90 398 256)">16</text>
<text x="475" y="258" transform="rotate(-90 475 258)">1/</text>
<text x="476" y="255" transform="rotate(-90 476 255)">8</text>
<text x="530" y="258" transform="rotate(-90 530 258)">8</text>
<text x="196" y="264" transform="rotate(-90 196 264)">8</text>
<text x="396" y="258" transform="rotate(-90 396 258)">7/</text>
<text x="528" y="260" transform="rotate(-90 528 260)">7/</text>
<text x="595" y="260" transform="rotate(-19 595 260)">1/</text>
<text x="598" y="261" transform="rotate(-19 598 261)">4</text>
<text x="195" y="267" transform="rotate(-90 195 267)">7/</text>
<text x="370" y="267" transform="rotate(-90 370 267)">W12x16</text>
<text x="382" y="268">13/</text>
<text x="386" y="270">16</text>
<text x="496" y="267">1/</text>
<text x="499" y="269">8</text>
<text x="536" y="265" transform="rotate(-90 536 265)">W10x12</text>
<text x="602" y="270" transform="rotate(-19 602 270)">3/</text>
<text x="612" y="269">1/</text>
<text x="618" y="269">3/</text>
<text x="203" y="272" transform="rotate(-90 203 272)">W12x14</text>
<text x="224" y="271">1/</text>
<text x="226" y="272">2</text>
<text x="396" y="275" transform="rotate(-90 396 275)">3/</text>
<text x="398" y="272" transform="rotate(-90 398 272)">8</text>
<text x="476" y="275" transform="rotate(-90 476 275)">8</text>
<text x="589" y="274" transform="rotate(-19 589 274)">7/</text>
<text x="592" y="275" transform="rotate(-19 592 275)">8</text>
<text x="605" y="271" transform="rotate(-19 605 271)">8</text>
<text x="614" y="271">8</text>
<text x="621" y="271">8</text>
<text x="475" y="277" transform="rotate(-90 475 277)">3/</text>
<text x="571" y="287" transform="rotate(-19 571 287)">13/</text>
<text x="576" y="287" transform="rotate(-19 576 287)">16</text>
<text x="635" y="282">1/</text>
<text x="639" y="284">4</text>
<text x="234" y="290">1/</text>
<text x="237" y="291">2</text>
<text x="635" y="290">1/</text>
<text x="639" y="291">4</text>
<text x="234" y="297">1/</text>
<text x="237" y="299">4</text>
<text x="184" y="305" transform="rotate(-90 184 305)">1/</text>
<text x="185" y="302" transform="rotate(-90 185 302)">2</text>
<text x="589" y="304" transform="rotate(-109 589 304)">1/</text>
<text x="590" y="301" transform="rotate(-109 590 301)">8</text>
<text x="222" y="307">1/</text>
<text x="225" y="308">2</text>
<text x="559" y="311">1/</text>
<text x="591" y="310" transform="rotate(-109 591 310)">3/</text>
<text x="592" y="307" transform="rotate(-109 592 307)">8</text>
<text x="562" y="312">4</text>
<text x="569" y="316" transform="rotate(-19 569 316)">19.42</text>
<text x="611" y="318">3/</text>
<text x="613" y="320">8</text>
<text x="617" y="318">1/</text>
<text x="620" y="320">8</text>
<text x="224" y="328">1/</text>
<text x="227" y="329">2</text>
<text x="198" y="357" transform="rotate(-90 198 357)">EL136-7</text>
<text x="263" y="387">1/</text>
<text x="266" y="388">2</text>
<text x="253" y="396">3/</text>
<text x="273" y="396">3/</text>
<text x="255" y="397">4</text>
<text x="276" y="397">4</text>
<text x="288" y="417" transform="rotate(-90 288 417)">1/</text>
<text x="290" y="415" transform="rotate(-90 290 415)">2</text>
<text x="288" y="429" transform="rotate(-90 288 429)">1/</text>
<text x="290" y="426" transform="rotate(-90 290 426)">2</text>
<text x="226" y="435">5/</text>
<text x="229" y="437">16</text>
<text x="269" y="470">5/</text>
<text x="271" y="471">16</text>
<text x="269" y="477">7/</text>
<text x="271" y="479">16</text>
<text x="292" y="476">3/</text>
<text x="295" y="478">4</text>
<text x="306" y="476">3/</text>
<text x="309" y="478">4</text>
<text x="267" y="485">1/</text>
<text x="273" y="485">13/</text>
<text x="269" y="486">8</text>
<text x="277" y="486">16</text>
</g>
<g font-size="4.2">
<text x="776" y="56">3/</text>
<text x="778" y="57">8</text>
<text x="824" y="56">1/</text>
<text x="826" y="57">8</text>
<text x="776" y="62">1/</text>
<text x="778" y="63">4</text>
<text x="776" y="68">1/</text>
<text x="778" y="70">2</text>
<text x="772" y="75">3/</text>
<text x="774" y="76">8</text>
<text x="778" y="75">3/</text>
<text x="780" y="76">8</text>
<text x="823" y="75">7/</text>
<text x="825" y="76">16</text>
<text x="772" y="81">3/</text>
<text x="774" y="82">8</text>
<text x="778" y="81">3/</text>
<text x="780" y="82">8</text>
<text x="823" y="81">1/</text>
<text x="825" y="82">8</text>
<text x="772" y="87">3/</text>
<text x="774" y="89">8</text>
<text x="778" y="87">7/</text>
<text x="780" y="89">8</text>
<text x="772" y="94">3/</text>
<text x="774" y="95">8</text>
<text x="778" y="94">3/</text>
<text x="780" y="95">4</text>
<text x="772" y="100">1/</text>
<text x="774" y="101">4</text>
<text x="823" y="100">1/</text>
<text x="825" y="101">2</text>
<text x="769" y="119">3/</text>
<text x="823" y="119">3/</text>
<text x="770" y="121">4</text>
<text x="825" y="121">4</text>
</g>
<g font-size="4">
<text x="196" y="131" transform="rotate(-90 196 131)">2</text>
<text x="195" y="133" transform="rotate(-90 195 133)">1/</text>
<text x="362" y="234" transform="rotate(-90 362 234)">1/</text>
<text x="364" y="232" transform="rotate(-90 364 232)">2</text>
<text x="529" y="234" transform="rotate(-90 529 234)">1/</text>
<text x="530" y="232" transform="rotate(-90 530 232)">2</text>
<text x="198" y="342" transform="rotate(-90 198 342)">2</text>
<text x="197" y="344" transform="rotate(-90 197 344)">1/</text>
</g>
</svg>
